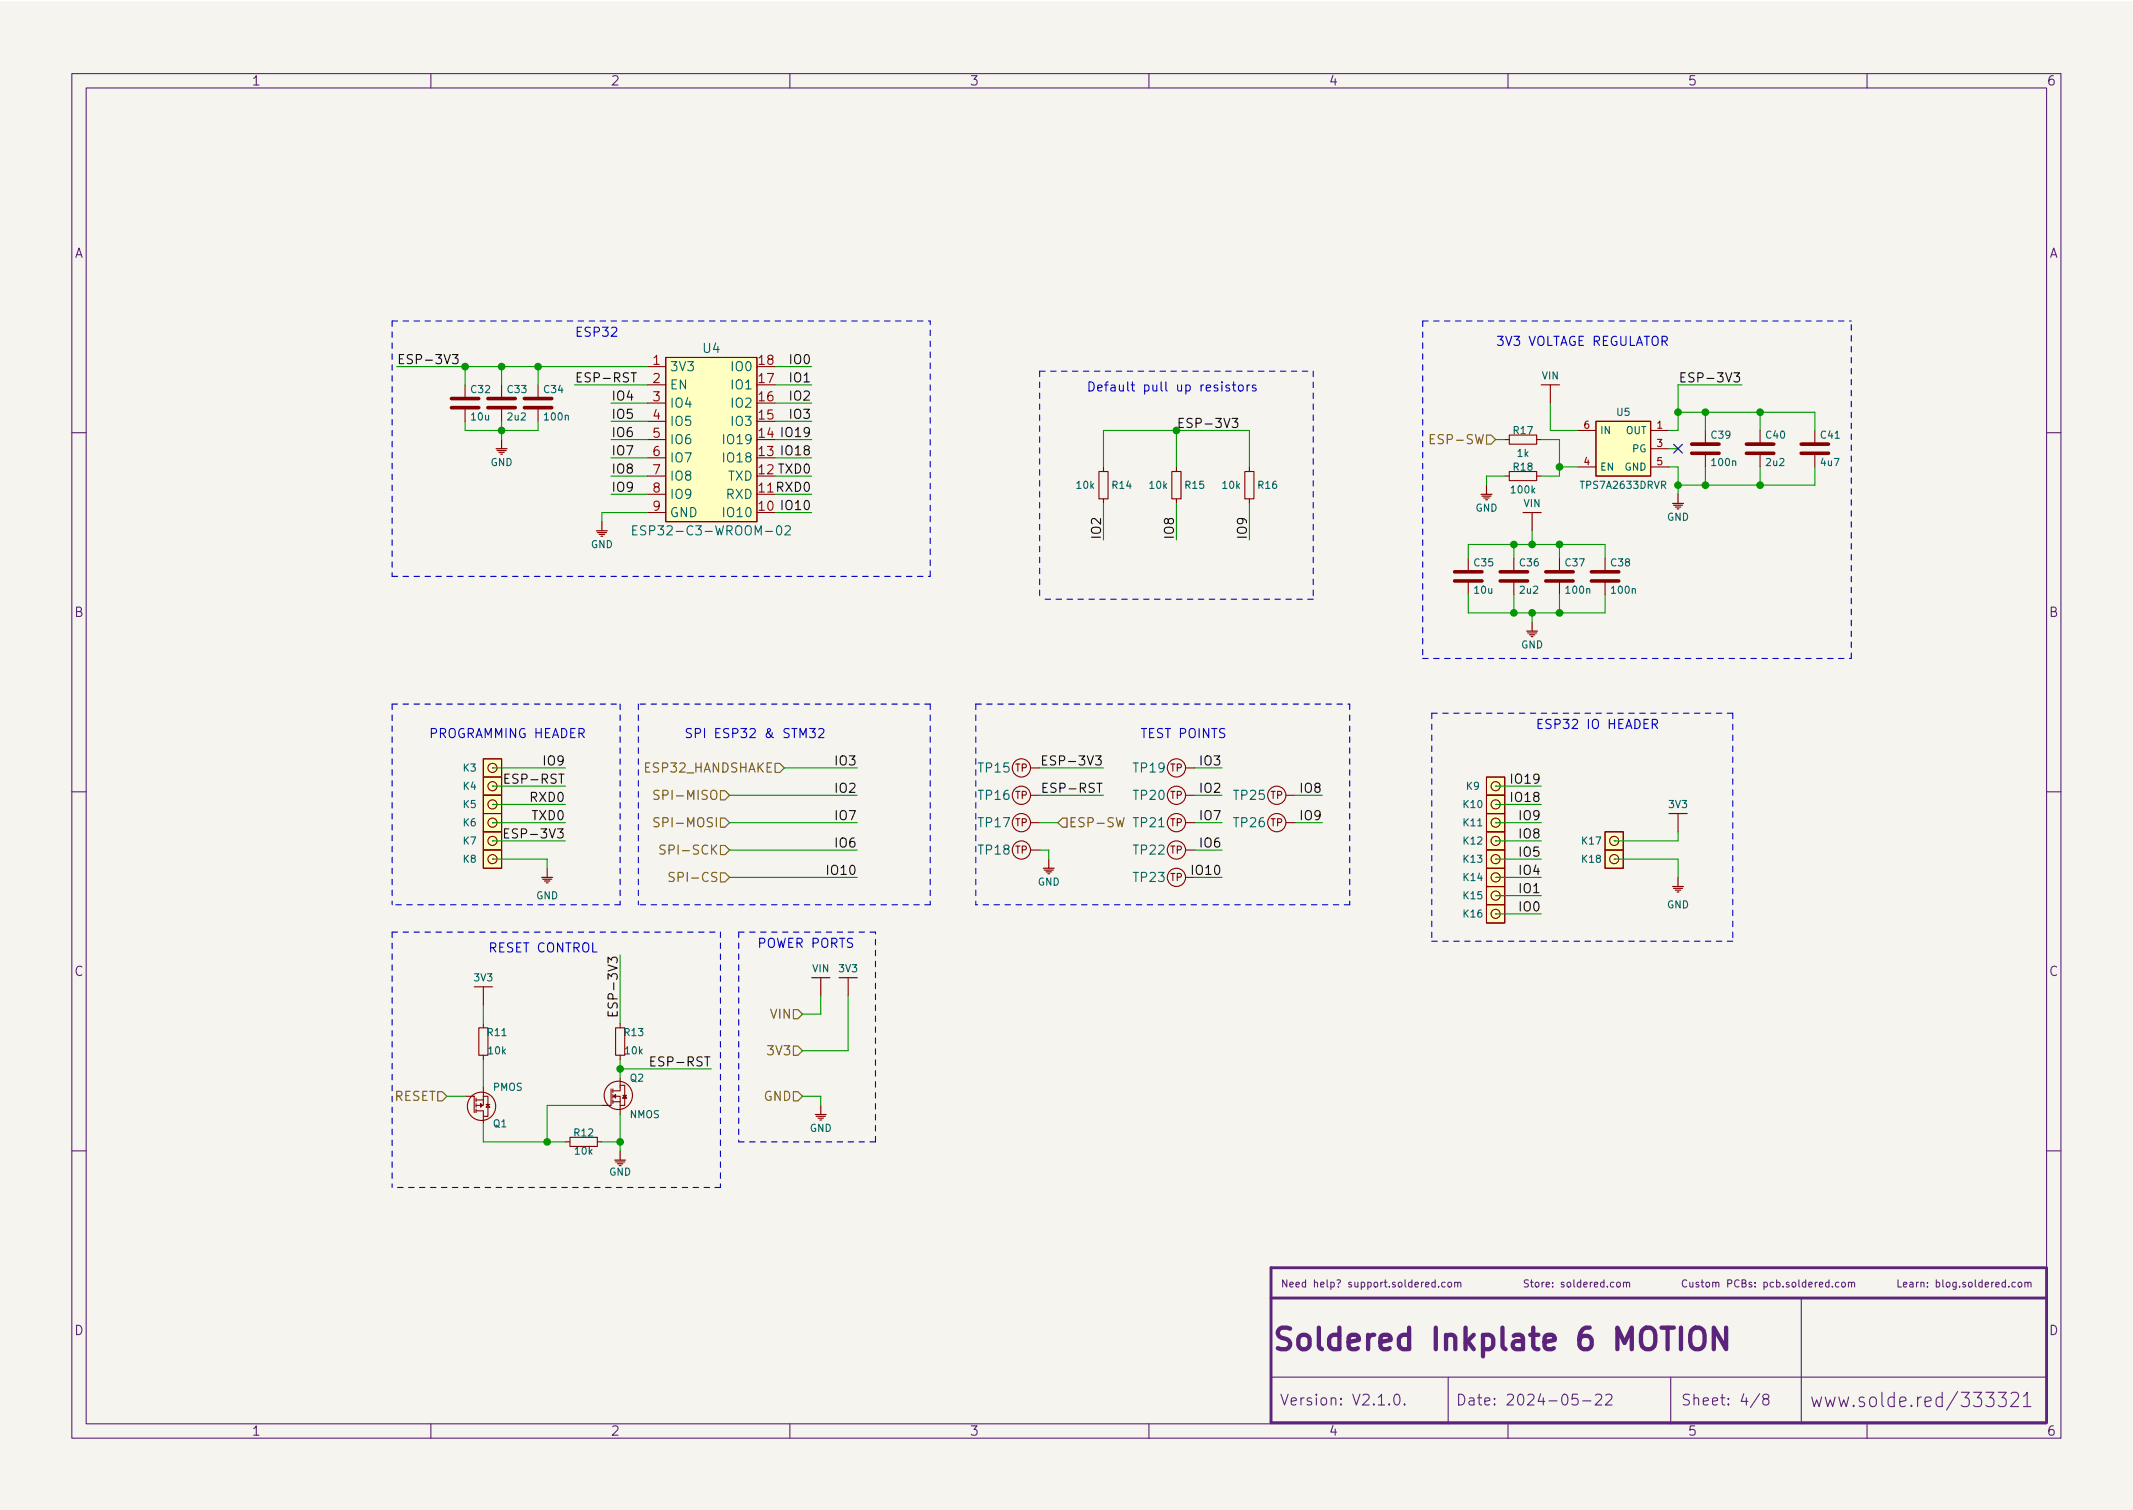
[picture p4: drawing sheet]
<svg xmlns="http://www.w3.org/2000/svg" width="297mm" height="210mm" viewBox="0 0 297 210" stroke-linecap="round" stroke-linejoin="round" font-family="sans-serif">
<path d="M0 .2h297v210.1h-297z" fill="#f5f4ef" stroke="#f5f4ef" stroke-width=".14"/>
<g fill="none" stroke="#5b2379" stroke-width=".15">
<path d="M10 10.2h277v190.1h-277zM12 12.2h273v186.1h-273zM60 10.2v2M110 10.2v2M160 10.2v2M210 10.2v2M260 10.2v2M10 60.2h2M285 60.2h2M10 110.2h2M285 110.2h2M10 160.2h2"/>
<path d="M199.9 178.6l-.3-.1-.2 .2 .1 .5h.4M199.9 178.2v1M200.3 179.1v.1M201.2 178.6l-.2-.1-.2 .2 .1 .5h.3M201.7 178.6l.3-.1 .1 .2v.3l-.1 .2h-.3l-.1-.2zM202.6 178.6l.1-.1 .3 .1v.6M202.6 178.5v.7M203 178.7l.1-.2 .3 .1v.6M225.2 178.6l.1-.1 .3 .1v.4v.2h-.3l-.1-.1zM226.1 178.6l.1-.1 .3 .1v.6M226.1 178.5v.7M226.5 178.7l.1-.2 .3 .1v.6"/>
<path d="M234.9 178.3a.47 .47 0 0 0-.7 .3 .47 .47 0 0 0 .5 .6l.2-.1M235.3 178.5l.1 .7h.2l.1-.1M235.7 178.5v.7M236.6 178.6l-.3-.1-.1 .2v.1l.4 .1v.3h-.4M236.9 178.5h.4M237 178.2v.9l.3 .1M237.6 178.6l.3-.1 .2 .2v.3l-.2 .2h-.3v-.2zM238.5 178.6l.1-.1 .3 .1v.6M238.5 178.5v.7M238.9 178.7l.2-.2 .2 .1 .1 .6M240.6 178.7h.5l.1-.2-.1-.2-.5-.1v1M242.2 178.3a.47 .47 0 0 0-.7 .3 .47 .47 0 0 0 .5 .6l.2-.1"/>
<path d="M242.6 178.7l.4-.1 .1-.1v-.2l-.5-.1v1h.4l.1-.1 .1-.2-.3-.2M243.9 178.6l-.2-.1-.1 .2v.1l.3 .1v.3h-.3M244.4 179.1v.1M244.4 178.6v.1M245.6 178.6l.3-.1 .2 .2-.1 .5h-.4M245.6 178.5v1M247 178.6l-.3-.1-.2 .2 .1 .5h.4M247.4 178.6l.3-.1 .2 .2-.1 .5h-.4M247.4 178.2v1M248.3 179.1v.1M249.1 178.6l-.2-.1-.2 .2 .1 .1 .3 .1v.3h-.4M249.6 178.6l.3-.1 .2 .2v.3l-.2 .2h-.3v-.2z"/>
<path d="M250.5 178.2v.9l.1 .1M251.5 178.6l-.3-.1-.2 .2 .1 .5h.4M251.5 178.2v1M251.9 178.9l.5-.1-.1-.2-.3-.1-.1 .2v.5h.4M252.8 178.5v.7M253.1 178.5l-.3 .2M253.4 178.9l.4-.1v-.2l-.3-.1-.1 .2v.5h.4M254.7 178.6l-.3-.1-.2 .2 .1 .5h.4M254.7 178.2v1M255.2 179.1v.1M256.1 178.6l-.3-.1-.2 .2 .1 .5h.4M256.5 178.6l.1-.1 .3 .1 .1 .4-.1 .2h-.3l-.1-.1z"/>
<path d="M257.4 178.6l.2-.1 .2 .1v.6M257.4 178.5v.7M257.8 178.7l.2-.2 .2 .1 .1 .6M280.6 178.6l-.2-.1-.2 .2 .1 .5h.3M281.1 178.6l.1-.1 .3 .1 .1 .4-.1 .2h-.3l-.1-.1zM282 178.6l.1-.1 .3 .1v.6M282 178.5v.7M282.4 178.7l.2-.2 .2 .1v.6M285 160.2h2M60 198.3v2M110 198.3v2M160 198.3v2"/>
<path d="M177 191.8h108M194.3 194.2a.36 .36 0 0 1 .6 .2 .77 .77 0 0 1-.4 1.2 1 1 0 0 1-.2-1.4zM195.6 195.5l.1 .1h-.1h-.1l.1-.1v.1M201.7 191.8v6.5M210 198.3v2M219.7 194.1h-.7l-.1 .7 .2-.1 .5 .1 .2 .2-.1 .5-.2 .1h-.4l-.2-.1M220.4 195.1h1.2M222.2 194.3l.2-.2 .5 .1a.41 .41 0 0 1 .1 .6l-.9 .8h1M223.6 194.3l.2-.2 .5 .1a.41 .41 0 0 1 .1 .6l-.8 .8h.9M232.7 191.8v6.5M245.1 194.1l-1.3 1.9M245.8 194.8l-.2-.1a.31 .31 0 0 1-.1-.3 .31 .31 0 0 1 .3-.3h.3l.2 .3-.1 .3-.4 .1-.3 .3 .1 .4 .2 .1h.3l.2-.3v-.2l-.2-.3"/>
<path d="M250.8 180.7v17.6M260 198.3v2M270.5 194.6l-.5-.1-.4 .4v.6l.2 .3 .2 .1 .5-.1M270.5 193.9v2M272.6 193.8l-1.5 2.5M281.8 194.4l.5-.5v2M281.8 195.9h1"/>
</g>
<path d="M235.5 185.3a1.01 1.01 0 0 1 1.2-.4 1.01 1.01 0 0 1 .7 1v1a1 1 0 0 1-1 1 1 1 0 0 1-1-1v-1zM240.4 184.9v3l-1.7-3v3" fill="none" stroke="#5b2379" stroke-width=".6"/>
<path d="M284.8 176.5h-107.8v21.6h107.9M285 176.5v21.6M177 180.7h108" fill="none" stroke="#5b2379" stroke-width=".4"/>
<g fill="none" stroke="#840000" stroke-width=".15">
<path d="M64.8 53.6v1.9M64.8 56.8v1.9M69.8 53.6v1.9M69.8 56.8v1.9M74.9 53.6v1.9M74.9 56.8v1.9M90.2 51h2.5M90.2 53.6h2.5M90.2 56.1h2.5M90.2 58.7h2.5M92.7 49.8h12.7v22.8h-12.7zM215.9 53.6v2.5"/>
<path d="M219.7 59.9h2.5M222.2 58.7h7.7v7.6h-7.7zM229.9 59.9h2.5M237.5 59.9v1.9M245.1 59.9v1.9M252.7 59.9v1.9M90.2 61.2h2.5M90.2 63.7h2.5M90.2 66.3h2.5M90.2 68.8h2.5M90.2 71.4h2.5M153 65.7h1.3v3.8h-1.3z"/>
<path d="M153.7 65v.6M153.7 69.5v.6M163.2 65.7h1.3v3.8h-1.3zM163.8 65v.6M163.8 69.5v.6M173.4 65.7h1.2v3.8h-1.2zM174 65v.6M174 69.5v.6M204.5 77.7v1.9M209.5 61.2h.7M209.5 66.3h.7M210.2 65.7h3.8v1.2h-3.8z"/>
<path d="M210.2 60.6h3.8v1.2h-3.8zM210.8 77.7v1.9M213.4 71.4v2.5M214 61.2h.6M214 66.3h.6M217.2 77.7v1.9M219.7 65h2.5M223.5 77.7v1.9M229.9 62.5h2.5M229.9 65h2.5M237.5 63.1v1.9M245.1 63.1v1.9"/>
<path d="M252.7 63.1v1.9M204.5 80.9v1.9M210.8 80.9v1.9M217.2 80.9v1.9M223.5 80.9v1.9M67.3 105.7h2.5v2.5h-2.5zM67.3 108.2h2.5v2.5h-2.5zM67.3 110.7h2.5v2.6h-2.5zM67.3 115.8h2.5v2.6h-2.5zM67.3 118.4h2.5v2.5h-2.5zM67.3 113.3h2.5v2.5h-2.5zM68.6 106.9h.1"/>
<path d="M68.6 109.5h.1M68.6 112h.1M68.6 117.1h.1M68.6 119.6h.1M68.6 114.5h.1M143.5 110.7h1.3M143.5 106.9h1.3M143.5 118.4h1.3M143.5 114.5h1.3M165.1 110.7h1.3M165.1 106.9h1.3M165.1 118.4h1.3"/>
<path d="M165.1 114.5h1.3M179.1 110.7h1.2M179.1 114.5h1.2M207 108.2h2.5v2.5h-2.5zM207 115.8h2.5v2.6h-2.5zM207 113.3h2.5v2.5h-2.5zM207 110.7h2.5v2.6h-2.5zM207 118.4h2.5v2.5h-2.5zM208.3 109.5h.1M208.3 117.1h.1M208.3 114.5h.1M208.3 112h.1"/>
<path d="M208.3 119.6h.1M223.5 118.4h2.6v2.5h-2.6zM223.5 115.8h2.6v2.6h-2.6zM224.8 119.6h.1M224.8 117.1h.1M233.7 113.3v2.5M67.3 137.4v2.5M114.3 136.1v2.6M118.1 136.1v2.6M165.1 122.2h1.3M207 123.4h2.5v2.6h-2.5zM207 126h2.5v2.5h-2.5z"/>
<path d="M207 120.9h2.5v2.5h-2.5zM208.3 124.7h.1M208.3 127.2h.1M208.3 122.2h.1M64.8 152.6h1.2v2.3M66.3 152.9v.5M66.3 153.7v.5M66.3 154.4v.5M66.3 153.2h1M66.3 154.7h1v1.8M66.7 143.1h1.2v3.8h-1.2zM66.9 153.7l.3 .2-.3 .3z"/>
<path d="M67.3 153.2v.7h-1M67.3 152.6h.6v2.8h-.6M67.3 142.5v.6M67.3 146.9v.7M67.3 151.4v1.8M67.7 153.8h.5M67.9 153.8l.3 .4h-.5zM78.7 159h.7M79.4 158.4h3.8v1.2h-3.8zM83.2 159h.6M85.1 151.6v2.3h-1.3M85.3 152.6h1.1v.8"/>
<path d="M85.3 151.6v.5M85.3 152.4v.5M85.3 153.2v.5M85.3 153.4h1.1M85.5 152.6l.2-.2v.5zM85.7 143.1h1.3v3.8h-1.3zM86.4 151.1h.6v2.8h-.6M86.4 150.1v1.8h-1.1M86.4 142.5v.6M86.4 146.9v.7M86.4 153.4v1.8M86.7 152.5h.5"/>
<circle cx="68.6" cy="109.5" r=".63"/>
<circle cx="68.6" cy="117.1" r=".63"/>
<circle cx="68.6" cy="114.5" r=".63"/>
<circle cx="68.6" cy="106.9" r=".63"/>
<circle cx="68.6" cy="112" r=".63"/>
<circle cx="68.6" cy="119.6" r=".63"/>
<circle cx="142.2" cy="106.9" r="1.27"/>
<circle cx="142.2" cy="110.7" r="1.27"/>
<circle cx="142.2" cy="114.5" r="1.27"/>
<circle cx="142.2" cy="118.4" r="1.27"/>
<circle cx="163.8" cy="106.9" r="1.27"/>
<circle cx="163.8" cy="118.4" r="1.27"/>
<circle cx="163.8" cy="114.5" r="1.27"/>
<circle cx="163.8" cy="110.7" r="1.27"/>
<circle cx="177.8" cy="110.7" r="1.27"/>
<circle cx="177.8" cy="114.5" r="1.27"/>
<circle cx="208.3" cy="112" r=".63"/>
<circle cx="208.3" cy="109.5" r=".63"/>
<circle cx="208.3" cy="117.1" r=".63"/>
<circle cx="208.3" cy="114.5" r=".63"/>
<circle cx="208.3" cy="119.6" r=".63"/>
<circle cx="224.8" cy="119.6" r=".63"/>
<circle cx="224.8" cy="117.1" r=".63"/>
<circle cx="163.8" cy="122.2" r="1.27"/>
<circle cx="208.3" cy="122.2" r=".63"/>
<circle cx="208.3" cy="124.7" r=".63"/>
<circle cx="208.3" cy="127.2" r=".63"/>
<circle cx="67.1" cy="154" r="1.97"/>
<circle cx="86.1" cy="152.5" r="1.97"/>
</g>
<path d="M87 152.5l.2 .4h-.5z" fill="none" stroke="#840000" stroke-width=".2"/>
<g fill="none" stroke="#840000" stroke-width=".16">
<path d="M214.6 53.6h2.6M69.1 62.5h1.5M69.2 62.7h1.3M69.5 63h.7M69.7 63.2h.3M69.8 61.2v1.3M83.1 73.9h1.5M83.2 74.2h1.3M83.4 74.4h.8M83.7 74.7h.2M83.8 72.6v1.3M206.2 68.8h1.6"/>
<path d="M206.4 69.1h1.2M206.6 69.3h.8M206.9 69.6h.2M207 67.6v1.2M212.1 71.4h2.5M232.9 70.1h1.5M233 70.4h1.3M233.3 70.6h.8M233.6 70.9h.2M233.7 68.8v1.3M212.6 87.9h1.5M212.7 88.1h1.3"/>
<path d="M213 88.4h.7M213.2 88.6h.3M213.4 86.6v1.3M146 119.6v1.3M232.4 113.3h2.5M66 137.4h2.6M75.4 122.2h1.6M75.6 122.4h1.2M75.8 122.7h.8M76.1 122.9h.2M76.2 120.9v1.3M113 136.1h2.6"/>
<path d="M116.8 136.1h2.6M145.3 120.9h1.5M145.4 121.2h1.3M145.7 121.4h.7M145.9 121.7h.3M232.9 123.4h1.5M233 123.7h1.3M233.3 123.9h.8M233.6 124.2h.2M233.7 122.2v1.2M113.5 155.2h1.6M113.7 155.4h1.2"/>
<path d="M113.9 155.7h.8M114.2 156h.2M114.3 153.9v1.3M85.6 161.5h1.5M85.7 161.8h1.3M86 162h.7M86.4 160.3v1.2"/>
</g>
<g fill="#ffffc2" stroke="#ffffc2" stroke-width=".14">
<path d="M92.7 49.8h12.7v22.8h-12.7z"/>
<path d="M67.3 105.7h2.5v2.5h-2.5z"/>
<path d="M67.3 108.2h2.5v2.5h-2.5z"/>
<path d="M67.3 110.7h2.5v2.6h-2.5z"/>
<path d="M207 108.2h2.5v2.5h-2.5z"/>
<path d="M207 115.8h2.5v2.6h-2.5z"/>
<path d="M207 113.3h2.5v2.5h-2.5z"/>
<path d="M207 110.7h2.5v2.6h-2.5z"/>
<path d="M223.5 118.4h2.6v2.5h-2.6z"/>
<path d="M223.5 115.8h2.6v2.6h-2.6z"/>
<path d="M207 123.4h2.5v2.6h-2.5z"/>
<path d="M207 126h2.5v2.5h-2.5z"/>
<path d="M207 120.9h2.5v2.5h-2.5z"/>
<path d="M207 118.4h2.5v2.5h-2.5z"/>
<path d="M222.2 58.7h7.7v7.6h-7.7z"/>
<path d="M67.3 115.8h2.5v2.6h-2.5z"/>
<path d="M67.3 118.4h2.5v2.5h-2.5z"/>
<path d="M67.3 113.3h2.5v2.5h-2.5z"/>
</g>
<path d="M88.1 73.8h.4M88.7 73.2h-.6v1.3h.6M89.9 73.3l-.5-.1-.1 .1v.4l.5 .2 .1 .3-.2 .3-.5-.1M109.3 73.3l.2-.1h.3l.2 .1 .1 .3-.1 .2-.7 .7h.8" fill="none" stroke="#006464" stroke-width=".15"/>
<g fill="none" stroke="#840000" stroke-width=".5">
<path d="M62.9 56.8h3.8M62.9 55.5h3.8M67.9 56.8h3.9M67.9 55.5h3.9M73 56.8h3.8M73 55.5h3.8M202.6 79.6h3.8M208.9 79.6h3.8M215.3 79.6h3.8M221.6 79.6h3.8M235.6 63.1h3.8M235.6 61.8h3.8"/>
<path d="M243.2 63.1h3.8M243.2 61.8h3.8M250.8 63.1h3.8M250.8 61.8h3.8M202.6 80.9h3.8M208.9 80.9h3.8M215.3 80.9h3.8M221.6 80.9h3.8"/>
</g>
<g fill="none" stroke="#725600" stroke-width=".15">
<path d="M199.2 61.1h.4M199.8 60.5h-.6v1.3h.6M207 60.6h.6l.7 .6-.7 .6h-.6zM91.8 113.9h-.5l-.2 .1v.3l.6 .3 .1 .3-.3 .2h-.4M91.8 110.1l-.5-.1-.2 .2v.3l.6 .3 .1 .3-.3 .2h-.4M92.6 117.7h-.5l-.1 .1v.3l.5 .3 .1 .3-.2 .2h-.5M100.3 117.7h.7l.6 .7-.6 .6h-.7zM100.3 113.9h.7l.6 .6-.6 .7h-.7zM100.3 110.1h.7l.6 .6-.6 .7h-.7zM107.9 106.3h.7l.6 .6-.6 .7h-.7zM148 113.9h.6v1.3h-.6l-.7-.7zM155.4 113.9l.4 1.2 .2-.9 .2 .9 .3-1.2"/>
<path d="M93.9 121.5h-.5l-.2 .1v.4l.6 .2 .1 .3-.2 .2h-.5M100.3 121.5h.7l.6 .7-.6 .6h-.7zM61 152h.6l.6 .6-.6 .7h-.6zM110.5 152h.6l.7 .6-.7 .7h-.6zM110.5 145.7h.6l.7 .6-.7 .6h-.6zM110.5 140.6h.6l.7 .6-.7 .7h-.6z"/>
</g>
<g fill="none" stroke="#0f0f0f" stroke-width=".15">
<path d="M63 49.4h.8l-.4 .5 .3 .1v.5l-.2 .1h-.3l-.2-.1M87.9 51.9h.7M171.6 58.3h.8l-.5 .4 .4 .2v.5l-.2 .1h-.3l-.2-.1M234.1 52.5h.4M234.7 51.9h-.6v1.3h.6M70.3 116h.4M70.3 108.4h.4M70.9 115.4h-.6v1.3h.6M70.9 107.8h-.6v1.3h.6M145.2 105.9h.4M145.2 109.7h.5M145.8 105.2h-.6v1.3h.6"/>
<path d="M145.9 109.1h-.7v1.2h.7M84.7 140.8v.6h1.3v-.6M85.3 141v.4M90.6 147.8h.5M91.2 147.2h-.6v1.2h.6"/>
</g>
<path d="M151.7 53.2a.64 .64 0 0 1 .7 .6 .64 .64 0 0 1-.7 .6zM152.9 54l.6-.1-.1-.2-.4-.1-.1 .2v.6h.5M153.8 53.6h.5M154.3 53.2h-.2l-.1 .2v1M174.9 53.7l-.3-.1-.2 .2 .1 .2 .4 .1v.3h-.5M112.7 101.4h.8l-.4 .5 .4 .1v.6l-.2 .1h-.4l-.2-.1M114 101.6l.2-.2h.3l.2 .2v.2v.2l-.7 .7h.7M214.2 100.8h.4M214.8 100.2h-.6v1.2h.6" fill="none" stroke="#0000c2" stroke-width=".15"/>
<g fill="none" stroke="#0000c2" stroke-width=".15" stroke-dasharray=".8 .8">
<path d="M54.6 44.7h74.9M54.6 44.7v35.6M144.8 51.7v31.7M144.8 51.7h38.1M182.9 51.7v31.7M198.1 44.7h59.7M198.1 44.7v47M54.6 98h31.8M54.6 98v28M54.6 80.3h74.9M86.4 98v28M88.9 98v28"/>
<path d="M129.5 80.3v-35.6M129.5 98v28M129.5 98h-40.6M135.9 98v28M135.9 98h52.1M182.9 83.4h-38.1M188 98v28M198.1 91.7h59.7M199.4 99.3v31.8M199.4 99.3h41.9M241.3 99.3v31.8M257.8 91.7v-47"/>
<path d="M54.6 129.8h45.7M54.6 129.8v35.5M86.4 126h-31.8M100.3 129.8v35.5M102.9 129.8h19M102.9 129.8v29.2M129.5 126h-40.6M188 126h-52.1M241.3 131.1h-41.9M102.9 159h19M121.9 159v-29.2M100.3 165.3h-45.7"/>
</g>
<g fill="none" stroke="#009600" stroke-width=".15">
<path d="M55.2 51h35M64.8 51v2.6M64.8 58.7v1.2h10.1v-1.2M69.8 51v2.6M69.8 58.7v2.5M74.9 51v2.6M80 53.6h10.2M85.1 58.7h5.1M85.1 56.1h5.1M107.9 51h5.1M107.9 58.7h5.1M107.9 56.1h5.1"/>
<path d="M107.9 53.6h5.1M163.8 59.9v5.1M215.9 56.1v3.8h3.8M233.7 57.4h19v2.5M237.5 57.4v2.5M242.6 53.6h-8.9v6.3h-1.3M245.1 57.4v2.5M85.1 68.8h5.1M85.1 63.7h5.1M85.1 66.3h5.1M85.1 61.2h5.1M90.2 71.4h-6.4v1.2"/>
<path d="M107.9 71.4h5.1M107.9 68.8h5.1M107.9 63.7h5.1M107.9 66.3h5.1M107.9 61.2h5.1M153.7 65v-5.1h20.3v5.1M153.7 70.1v5.1M163.8 70.1v5.1M174 70.1v5.1M204.5 77.7v-1.9h19v1.9M208.3 61.2h1.2M209.5 66.3h-2.5v1.3"/>
<path d="M210.8 75.8v1.9M213.4 73.9v1.9M214.6 61.2h2.6v5.1h-2.6M217.2 75.8v1.9M217.2 65h2.5M232.4 65h1.3v3.8M232.4 62.5h1.3M237.5 65v2.6M245.1 65v2.6M252.7 65v2.6h-19M204.5 82.8v2.5h19v-2.5M210.8 82.8v2.5"/>
<path d="M213.4 85.3v1.3M217.2 82.8v2.5M68.6 106.9h10.1M68.6 114.5h10.1M68.6 119.6h7.6v1.3M68.6 117.1h10.1M68.6 109.5h10.1M68.6 112h10.1M101.6 110.7h17.8M101.6 114.5h17.8M101.6 118.4h17.8M109.2 106.9h10.2"/>
<path d="M144.8 106.9h8.9M144.8 110.7h8.9M144.8 114.5h2.5M144.8 118.4h1.2v1.2M166.4 106.9h3.8M166.4 110.7h3.8M166.4 114.5h3.8M166.4 118.4h3.8M180.3 110.7h3.8M180.3 114.5h3.8M208.3 114.5h6.3M208.3 117.1h6.3"/>
<path d="M208.3 119.6h6.3M208.3 109.5h6.3M208.3 112h6.3M224.8 119.6h8.9v2.6M233.7 115.8v1.3h-8.9M67.3 139.9v2.6M86.4 133v9.5M101.6 122.2h17.8M114.3 138.7v2.5h-2.5M118.1 138.7v7.6h-6.3M166.4 122.2h3.8M208.3 122.2h6.3"/>
<path d="M208.3 124.7h6.3M208.3 127.2h6.3M62.2 152.6h2.6M67.3 147.6v3.8M67.3 156.5v2.5h11.4M83.8 153.9h-7.6v5.1M83.8 159h2.6M86.4 148.8h12.7M86.4 147.6v2.5M86.4 155.2v5.1M111.8 152.6h2.5v1.3"/>
</g>
<path d="M233.1 61.9l1.2 1.2M234.3 61.9l-1.2 1.2" fill="none" stroke="#000084" stroke-width=".15"/>
<g fill="#009600" stroke="#009600" stroke-width=".15">
<circle cx="64.8" cy="51" r=".46"/>
<circle cx="69.8" cy="51" r=".46"/>
<circle cx="76.2" cy="159" r=".46"/>
<circle cx="86.4" cy="159" r=".46"/>
<circle cx="86.4" cy="148.8" r=".46"/>
<circle cx="69.8" cy="59.9" r=".46"/>
<circle cx="74.9" cy="51" r=".46"/>
<circle cx="237.5" cy="67.6" r=".46"/>
<circle cx="233.7" cy="67.6" r=".46"/>
<circle cx="237.5" cy="57.4" r=".46"/>
<circle cx="245.1" cy="57.4" r=".46"/>
<circle cx="233.7" cy="57.4" r=".46"/>
<circle cx="245.1" cy="67.6" r=".46"/>
<circle cx="213.4" cy="85.3" r=".46"/>
<circle cx="210.8" cy="85.3" r=".46"/>
<circle cx="210.8" cy="75.8" r=".46"/>
<circle cx="163.8" cy="59.9" r=".46"/>
<circle cx="217.2" cy="85.3" r=".46"/>
<circle cx="217.2" cy="75.8" r=".46"/>
<circle cx="213.4" cy="75.8" r=".46"/>
<circle cx="217.2" cy="65" r=".46"/>
</g>
<text font-size="4.2" fill="#5b2379" x="177" y="188">Soldered Inkplate 6 MOTION</text>
<g font-size="2.8" fill="#5b2379">
<text x="252" y="196">www.solde.red/</text>
<text x="272.8" y="196">333321</text>
</g>
<g font-size="2.1" fill="#5b2379">
<text x="178.2" y="195.7">Version: V2.1.0.</text>
<text x="202.7" y="195.7">Date: 2024-05-22</text>
<text x="234" y="195.7">Sheet: 4/8</text>
</g>
<g font-size="1.8" fill="#5b2379">
<text x="35" y="11.9">1</text>
<text x="85" y="11.9">2</text>
<text x="135" y="11.9">3</text>
<text x="185" y="11.9">4</text>
<text x="235" y="11.9">5</text>
<text x="285" y="11.9">6</text>
<text x="10.3" y="35.9">A</text>
<text x="285.3" y="35.9">A</text>
<text x="10.3" y="85.9">B</text>
<text x="285.3" y="85.9">B</text>
<text x="10.3" y="135.9">C</text>
<text x="285.3" y="135.9">C</text>
<text x="10.3" y="185.9">D</text>
<text x="285.3" y="185.9">D</text>
<text x="35" y="199.9">1</text>
<text x="85" y="199.9">2</text>
<text x="135" y="199.9">3</text>
<text x="185" y="199.9">4</text>
<text x="235" y="199.9">5</text>
<text x="285" y="199.9">6</text>
</g>
<g font-size="1.8" fill="#0000c2">
<text x="80" y="46.9">ESP32</text>
<text x="208.3" y="48.2">3V3 VOLTAGE REGULATOR</text>
<text x="155" y="54.5">Default pull up resistors</text>
<text x="215.3" y="101.5">ESP32 IO HEADER</text>
<text x="59.7" y="102.8">PROGRAMMING HEADER</text>
<text x="95.2" y="102.8">SPI ESP32 &amp; STM32</text>
<text x="158.7" y="102.8">TEST POINTS</text>
<text x="105.4" y="132">POWER PORTS</text>
<text x="67.9" y="132.6">RESET CONTROL</text>
</g>
<g font-size="1.8" fill="#0f0f0f">
<text x="55.2" y="50.7">ESP-3V3</text>
<text x="80" y="53.2">ESP-RST</text>
<text x="110.2" y="50.7">IO0</text>
<text x="110.2" y="53.2">IO1</text>
<text x="235.3" y="53.2">ESP-3V3</text>
<text x="85.1" y="58.3">IO5</text>
<text x="85.1" y="55.8">IO4</text>
<text x="110.2" y="55.8">IO2</text>
<text x="110.2" y="58.3">IO3</text>
<text x="163.8" y="59.6">ESP-3V3</text>
<text x="85.1" y="63.4">IO7</text>
<text x="85.1" y="65.9">IO8</text>
<text x="85.1" y="60.9">IO6</text>
<text x="109.2" y="60.9">IO19</text>
<text x="109.2" y="63.4">IO18</text>
<text x="85.1" y="68.5">IO9</text>
<text x="105.7" y="68.6">11 RXD0</text>
<text x="105.7" y="66">12 TXD0</text>
<text x="109.2" y="71">IO10</text>
<text x="153.3" y="75.2" transform="rotate(-90 153.3 75.2)">IO2</text>
<text x="163.5" y="75.2" transform="rotate(-90 163.5 75.2)">IO8</text>
<text x="173.6" y="75.2" transform="rotate(-90 173.6 75.2)">IO9</text>
<text x="75.9" y="106.6">IO9</text>
<text x="116.5" y="106.6">IO3</text>
<text x="146.4" y="106.6">ESP-3V3</text>
<text x="167.3" y="106.6">IO3</text>
<text x="71.1" y="109.1">ESP-RST</text>
<text x="74" y="111.7">RXD0</text>
<text x="116.5" y="110.4">IO2</text>
<text x="146" y="110.4">ESP-RST</text>
<text x="167.3" y="110.4">IO2</text>
<text x="181.3" y="110.4">IO8</text>
<text x="210.8" y="109.1">IO19</text>
<text x="210.8" y="111.7">IO18</text>
<text x="71.5" y="116.7">ESP-3V3</text>
<text x="74.2" y="114.2">TXD0</text>
<text x="116.5" y="118">IO6</text>
<text x="116.5" y="114.2">IO7</text>
<text x="167.3" y="114.2">IO7</text>
<text x="167.3" y="118">IO6</text>
<text x="181.3" y="114.2">IO9</text>
<text x="211.8" y="119.3">IO5</text>
<text x="211.8" y="116.7">IO8</text>
<text x="211.8" y="114.2">IO9</text>
<text x="115.5" y="121.8">IO10</text>
<text x="166.3" y="121.8">IO10</text>
<text x="211.8" y="121.8">IO4</text>
<text x="211.8" y="124.4">IO1</text>
<text x="211.8" y="126.9">IO0</text>
<text x="86" y="140.2" transform="rotate(-90 86 140.2)">ESP-3V3</text>
<text x="91.4" y="148.5">ESP-RST</text>
</g>
<g font-size="1.8" fill="#a90000">
<text x="90.9" y="50.8">1</text>
<text x="90.9" y="53.3">2</text>
<text x="105.7" y="53.3">17</text>
<text x="105.7" y="50.8">18</text>
<text x="90.9" y="55.9">3</text>
<text x="90.9" y="58.4">4</text>
<text x="105.7" y="58.4">15</text>
<text x="105.7" y="55.9">16</text>
<text x="90.9" y="61">5</text>
<text x="90.9" y="63.5">6</text>
<text x="105.7" y="63.5">13</text>
<text x="105.7" y="61">14</text>
<text x="90.9" y="66">7</text>
<text x="90.9" y="68.6">8</text>
<text x="90.9" y="71.1">9</text>
<text x="105.7" y="71.1">10</text>
</g>
<g font-size="1.8" fill="#006464">
<text x="93.2" y="51.7">3V3</text>
<text x="97.9" y="49.1">U4</text>
<text x="102.1" y="51.7">IO0</text>
<text x="93.2" y="54.2">EN</text>
<text x="93.2" y="56.8">IO4</text>
<text x="93.2" y="59.3">IO5</text>
<text x="102.1" y="59.3">IO3</text>
<text x="102.1" y="56.8">IO2</text>
<text x="102.1" y="54.2">IO1</text>
<text x="93.2" y="61.8">IO6</text>
<text x="93.2" y="64.4">IO7</text>
<text x="101.1" y="64.4">IO18</text>
<text x="101.1" y="61.8">IO19</text>
<text x="93.2" y="66.9">IO8</text>
<text x="93.2" y="69.5">IO9</text>
<text x="101.2" y="69.5">RXD</text>
<text x="101.4" y="66.9">TXD</text>
<text x="89.7" y="74.5">ESP32-C3-WROOM-02</text>
<text x="93.2" y="72">GND</text>
<text x="101.1" y="72">IO10</text>
<text x="136.3" y="107.6">TP15</text>
<text x="157.9" y="107.6">TP19</text>
<text x="136.3" y="111.4">TP16</text>
<text x="157.9" y="111.4">TP20</text>
<text x="171.9" y="111.4">TP25</text>
<text x="136.3" y="119">TP18</text>
<text x="136.3" y="115.2">TP17</text>
<text x="157.9" y="119">TP22</text>
<text x="157.9" y="115.2">TP21</text>
<text x="171.9" y="115.2">TP26</text>
<text x="157.9" y="122.8">TP23</text>
</g>
<g font-size="1.8" fill="#725600">
<text x="199.8" y="61.8">ESP-SW</text>
<text x="90" y="107.6">ESP32_HANDSHAKE</text>
<text x="92.2" y="111.4">SPI-MISO</text>
<text x="92.2" y="115.2">SPI-MOSI</text>
<text x="93" y="119">SPI-SCK</text>
<text x="148.8" y="115.2">ESP-SW</text>
<text x="94.2" y="122.8">SPI-CS</text>
<text x="107.4" y="141.9">VIN</text>
<text x="107.2" y="146.9">3V3</text>
<text x="54.9" y="153.3">RESET</text>
<text x="106.4" y="153.3">GND</text>
</g>
<g font-size="1.4" fill="#006464">
<text x="214.7" y="52.8">VIN</text>
<text x="65.6" y="54.7">C32</text>
<text x="65.7" y="58.5">10u</text>
<text x="70.7" y="54.7">C33</text>
<text x="70.8" y="58.5">2u2</text>
<text x="75.8" y="54.7">C34</text>
<text x="75.9" y="58.5">100n</text>
<text x="225.2" y="57.9">U5</text>
<text x="68.3" y="64.9">GND</text>
<text x="210.8" y="65.5">R18</text>
<text x="210.8" y="60.4">R17</text>
<text x="211.3" y="63.6">1k</text>
<text x="222.8" y="65.5">EN</text>
<text x="222.8" y="60.4">IN</text>
<text x="226.3" y="65.5">GND</text>
<text x="226.4" y="60.4">OUT</text>
<text x="227.3" y="63">PG</text>
<text x="238.4" y="61.1">C39</text>
<text x="238.5" y="64.9">100n</text>
<text x="246" y="61.1">C40</text>
<text x="246" y="64.9">2u2</text>
<text x="253.6" y="61.1">C41</text>
<text x="253.6" y="64.9">4u7</text>
<text x="150" y="68.1">10k</text>
<text x="154.9" y="68.1">R14</text>
<text x="160.1" y="68.1">10k</text>
<text x="165.1" y="68.1">R15</text>
<text x="170.3" y="68.1">10k</text>
<text x="175.3" y="68.1">R16</text>
<text x="205.5" y="71.2">GND</text>
<text x="210.5" y="68.7">100k</text>
<text x="212.2" y="70.6">VIN</text>
<text x="220.3" y="68.1">TPS7A2633DRVR</text>
<text x="82.3" y="76.3">GND</text>
<text x="232.1" y="72.5">GND</text>
<text x="205.3" y="78.9">C35</text>
<text x="205.4" y="82.7">10u</text>
<text x="211.7" y="78.9">C36</text>
<text x="211.7" y="82.7">2u2</text>
<text x="218" y="78.9">C37</text>
<text x="218.2" y="82.7">100n</text>
<text x="224.4" y="78.9">C38</text>
<text x="224.5" y="82.7">100n</text>
<text x="211.8" y="90.3">GND</text>
<text x="64.5" y="107.4">K3</text>
<text x="64.5" y="110">K4</text>
<text x="64.5" y="112.5">K5</text>
<text x="203.8" y="112.5">K10</text>
<text x="204.2" y="110">K9</text>
<text x="232.4" y="112.5">3V3</text>
<text x="64.5" y="117.6">K7</text>
<text x="64.5" y="115">K6</text>
<text x="203.8" y="117.6">K12</text>
<text x="203.8" y="115">K11</text>
<text x="220.3" y="117.6">K17</text>
<text x="64.5" y="120.1">K8</text>
<text x="74.7" y="125.2">GND</text>
<text x="144.5" y="123.3">GND</text>
<text x="203.8" y="125.2">K15</text>
<text x="203.8" y="122.7">K14</text>
<text x="203.8" y="120.1">K13</text>
<text x="220.3" y="120.1">K18</text>
<text x="203.8" y="127.7">K16</text>
<text x="232.1" y="126.5">GND</text>
<text x="66.1" y="136.6">3V3</text>
<text x="113.1" y="135.4">VIN</text>
<text x="116.9" y="135.4">3V3</text>
<text x="67.9" y="144.3">R11</text>
<text x="68.1" y="146.8">10k</text>
<text x="87" y="144.3">R13</text>
<text x="87.1" y="146.8">10k</text>
<text x="68.7" y="151.9">PMOS</text>
<text x="87.7" y="155.7">NMOS</text>
<text x="87.8" y="150.6">Q2</text>
<text x="68.7" y="157">Q1</text>
<text x="80" y="158.2">R12</text>
<text x="80.1" y="160.8">10k</text>
<text x="112.8" y="157.6">GND</text>
<text x="84.8" y="163.7">GND</text>
</g>
<g font-size="1.4" fill="#a90000">
<text x="220.6" y="59.7">6</text>
<text x="230.8" y="59.7">1</text>
<text x="220.6" y="64.8">4</text>
<text x="230.8" y="62.2">3</text>
<text x="230.8" y="64.8">5</text>
</g>
<g font-size="1.4" fill="#840000">
<text x="141.3" y="107.4">TP</text>
<text x="162.9" y="107.4">TP</text>
<text x="141.3" y="111.2">TP</text>
<text x="162.9" y="111.2">TP</text>
<text x="176.9" y="111.2">TP</text>
<text x="141.3" y="118.9">TP</text>
<text x="141.3" y="115">TP</text>
<text x="162.9" y="118.9">TP</text>
<text x="162.9" y="115">TP</text>
<text x="176.9" y="115">TP</text>
<text x="162.9" y="122.7">TP</text>
</g>
<g font-size="1.4" fill="#5b2379">
<text x="178.3" y="179.3">Need help? support.soldered.com</text>
<text x="212" y="179.3">Store: soldered.com</text>
<text x="264" y="179.3">Learn: blog.soldered.com</text>
</g>
</svg>
